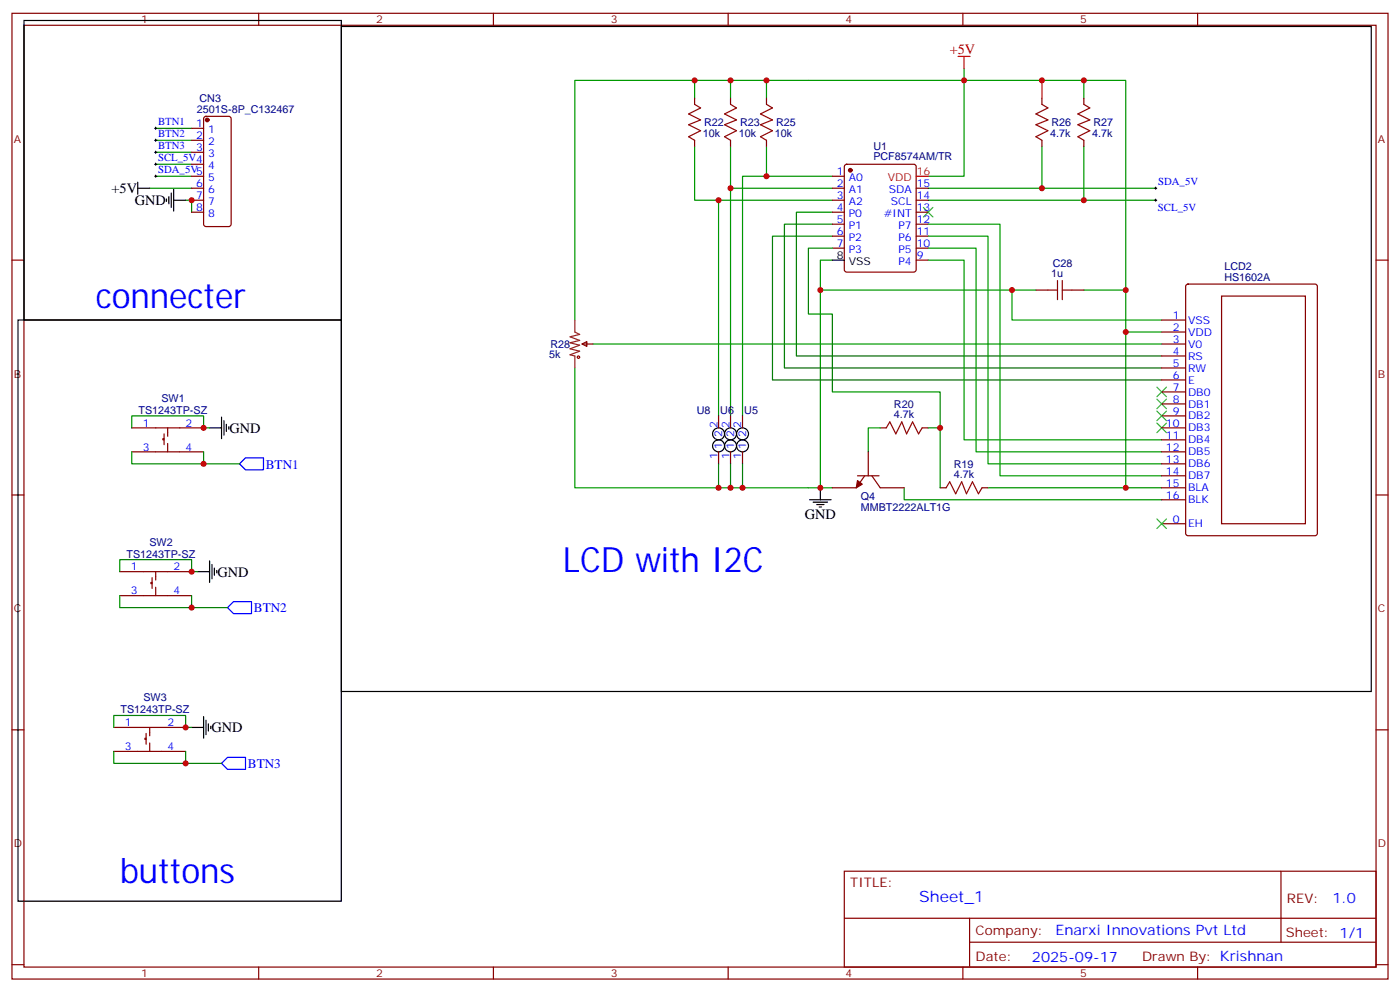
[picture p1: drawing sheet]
<svg xmlns="http://www.w3.org/2000/svg" width="412mm" height="292mm" viewBox="0 0 412 292" stroke-linecap="round" stroke-linejoin="round" font-family="sans-serif">
<g fill="none" stroke="#870000" stroke-width=".35">
<path d="M3.5 3.9h405.4v284.4h-405.4zM7.1 7.4h398.2v277.3h-398.2zM76.2 3.9v3.5M145.3 3.9v3.5M214.5 3.9v3.5M283.6 3.9v3.5M352.8 3.9v3.5M56.4 37.8h3.6M60.2 34.5l.5-.2h6.7l.6 .4 .1 31.3-.2 .5-.5 .2h-6.7l-.5-.2-.2-.5v-31zM204.6 29v1.7M215.2 29v1.7M225.8 29v1.7"/>
<path d="M306.9 29v1.7M319.3 29v1.7M56.4 51.9h3.6M56.4 55.4h3.6M56.4 58.9h3.6M56.4 41.3h3.6M56.4 44.8h3.6M56.4 48.4h3.6M204.6 41.3v1.8M215.2 41.3v1.8M225.8 41.3v1.8M245.2 51.9h3.5"/>
<path d="M245.2 55.4h3.5M245.2 58.9h3.5M248.9 48.6l.5-.2h19.8l.6 .4 .1 30.6-.5 .7h-20l-.6-.4-.1-30.6zM269.9 55.4h3.5M269.9 58.9h3.5M306.9 41.3v1.8M319.3 41.3v1.8M3.5 76.6h3.6M56.4 62.5h3.6M245.2 62.5h3.5M245.2 66h3.5M245.2 69.5h3.5"/>
<path d="M245.2 73.1h3.5M269.9 76.6h3.5M269.9 62.5h3.5M269.9 66h3.5M269.9 69.5h3.5M269.9 73.1h3.5M405.3 76.6h3.6M305.2 85.4h3.5M315.7 85.4h3.6M342.2 97.8h7M342.2 94.2h7M349.5 83.9l.5-.3h37.3l.7 .5 .1 72.9-.5 .7h-37.6l-.7-.4-.1-73z"/>
<path d="M359.8 87.2h24.7v67h-24.7zM171.4 101.3l1.5-.7v1.4zM171.4 101.3h3.2M342.2 101.3h7M342.2 118.9h7M342.2 115.4h7M342.2 111.9h7M342.2 108.3h7M342.2 104.8h7M38.8 126h21.2M38.8 133h21.2M48.3 129.2h-.3v.3h.3"/>
<path d="M48.3 127.7v3.2M49.4 126v2.4M49.4 130.6v2.4M211.7 122.4v3.6M211.7 133v3.6M215.2 122.4v3.6M215.2 133v3.6M218.7 122.4v3.6M218.7 133v3.6M255.8 133v7.1M259.3 126h1.8M271.6 126h1.8"/>
<path d="M342.2 126h7M342.2 136.6h7M342.2 133h7M342.2 129.5h7M342.2 122.4h7M3.5 145.7h3.6M252.6 140.1h6.3M254.7 140.1l-2.5 3.5h-7M256.8 140.1l2.5 3.5h7M276.9 143.6h1.8M289.3 143.6h1.7M342.2 143.6h7"/>
<path d="M342.2 147.1h7M342.2 140.1h7M342.2 154.2h7M405.3 145.7h3.6M35.3 175.4h21.1M35.3 168.3h21.1M44.8 171.5h-.4v.3h.4M44.8 170.1v3.1M45.9 168.3v2.5M45.9 172.9v2.5M3.5 214.9h3.6M33.5 214.2h21.2"/>
<path d="M43 217.3h-.3v.4h.3M43 215.9v3.2M44.1 214.2v2.4M44.1 218.8v2.4M405.3 214.9h3.6M33.5 221.2h21.2M248.7 256.5h156.6v28.2h-156.6zM377.3 256.5v20.9M248.7 270.4h156.5M285.6 277.4h119.6M285.6 270.4v14.1M3.5 284h3.6"/>
<path d="M76.2 284.7v3.6M145.3 284.7v3.6M214.5 284.7v3.6M283.6 284.7v3.6M352.8 284.7v3.6M405.3 284h3.6"/>
</g>
<g fill="none" stroke="#090" stroke-width=".35">
<path d="M204.6 23.7h-35.3v70.5M215.2 23.7h-10.6v5.3M225.8 23.7h-10.6v5.3M225.8 29v-5.3h93.5v5.3M284 20.1v31.8h-10.6M319.3 23.7h12.3v74.1h10.6M204.6 43.1v15.8h40.6M211.7 58.9v63.5M215.2 55.4v67M215.2 43.1v12.3h30M225.8 51.9h-7.1v70.5M225.8 43.1v8.8h19.4"/>
<path d="M306.9 43.1v12.3h-33.5M306.9 55.4h33.5M319.3 43.1v15.8h-45.9M319.3 58.9h21.1M245.2 76.6h-3.5v8.8h63.5M273.4 76.6h10.6v52.9h58.2M273.4 73.1h14.1v59.9h54.7M273.4 69.5h17.6v67.1h51.2M273.4 66h21.2v74.1h47.6M241.7 85.4v58.2M298.1 85.4v8.8h44.1M319.3 85.4h12.3"/>
<path d="M169.3 108.3v35.3h75.9M174.6 101.3h167.6M259.3 126h-3.5v7"/>
</g>
<path d="M282.2 16.6h3.6M284 16.6v3.5M306.9 23.7v5.3M269.9 51.9h3.5" fill="none" stroke="#f00" stroke-width=".35"/>
<g fill="none" stroke="#a10000" stroke-width=".35">
<path d="M204.6 30.7l1.8 1.1-3.6 1.7 3.6 1.8-3.6 1.4 3.6 1.8-3.6 1.8 1.8 1M215.2 30.7l1.8 1.1-3.6 1.7 3.6 1.8-3.6 1.4 3.6 1.8-3.6 1.8 1.8 1M225.8 30.7l1.7 1.1-3.5 1.7 3.5 1.8-3.5 1.4 3.5 1.8-3.5 1.8 1.8 1M306.9 30.7l1.8 1.1-3.5 1.7 3.5 1.8-3.5 1.4 3.5 1.8-3.5 1.8 1.7 1M319.3 30.7l1.7 1.1-3.5 1.7 3.5 1.8-3.5 1.4 3.5 1.8-3.5 1.8 1.8 1M308.7 85.4h2.8M311.5 82.6v5.6M312.9 82.6v5.6M312.9 85.4h2.8M261.1 126l1-1.8 1.8 3.5 1.7-3.5 1.5 3.5 1.7-3.5 1.8 3.5 1-1.7M278.7 143.6l1.1-1.7 1.7 3.5 1.8-3.5 1.4 3.5 1.8-3.5 1.7 3.5 1.1-1.8"/>
<circle cx="170.4" cy="105.2" r=".35"/>
</g>
<path d="M169.3 94.2v3.6l1.4 .7-2.8 .7 2.8 1-2.8 .7 2.8 .7-2.8 1.1 2.8 .7-2.8 1.1 1.4 .3v3.5" fill="none" stroke="#8c2424" stroke-width=".35"/>
<path d="M245.2 62.5h-10.6v42.3h107.6M245.2 66h-14.1v42.3h111.1M245.2 69.5h-17.7v42.4h114.7" fill="none" stroke="#060" stroke-width=".35"/>
<g fill="none" stroke="#000" stroke-width=".35">
<path d="M7.1 6h93.4v88.2h-93.4zM100.5 7.8h303.4v195.8h-303.4zM40.6 55.4h3.5M40.6 53.7v3.5M49 58.6v.7M49.7 57.9v2.1M50.4 56.8v4.3M51.2 58.9h3.5M51.2 55.8v6.3M245.2 76.6h3.5M5.3 94.2h95.2v171.1h-95.2zM61.7 126h3.6"/>
<path d="M65.3 122.8v6.4M66 123.9v4.2M66.7 124.9v2.1M67.4 125.6v.7M238.5 147.1h6.3M239.5 147.8h4.3M240.6 148.6h2.1M241.3 149.3h.7M241.7 143.6v3.5M58.2 168.3h3.5M61.7 165.1v6.4M62.4 166.2v4.2"/>
<path d="M63.1 167.3v2.1M63.9 168v.7M56.4 214.2h3.6M60 211v6.3M60.7 212.1v4.2M61.4 213.1v2.1M62.1 213.8v.7"/>
<circle cx="211.7" cy="127.7" r="1.76"/>
<circle cx="211.7" cy="131.3" r="1.76"/>
<circle cx="215.2" cy="131.3" r="1.76"/>
<circle cx="215.2" cy="127.7" r="1.76"/>
<circle cx="218.7" cy="131.3" r="1.76"/>
<circle cx="218.7" cy="127.7" r="1.76"/>
</g>
<g fill="none" stroke="#008700" stroke-width=".35">
<path d="M45.9 37.8h10.5M44.1 55.4h12.3M45.9 41.3h10.5M45.9 44.8h10.5M45.9 48.4h10.5M45.9 51.9h10.5M54.7 58.9h1.7v3.6M245.2 73.1h-7.1v19.4h7.1v22.9h31.7v10.6M331.6 97.8v45.8M38.8 126v-3.6h21.2v3.6h1.7M38.8 133v3.6h21.2v-3.6M60 136.6h10.6"/>
<path d="M211.7 136.6v7M215.2 136.6v7M218.7 136.6v7M273.4 126h3.5v17.6M266.3 143.6v3.5h75.9M291 143.6h51.2M35.3 168.3v-3.5h21.1v3.5h1.8M35.3 175.4v3.5h21.1v-3.5M56.4 178.9h10.6M33.5 214.2v-3.6h21.2v3.6h1.7M33.5 221.2v3.6h21.2v-3.6M54.7 224.8h10.6"/>
</g>
<path d="M272 61.1l2.8 2.8M274.8 61.1l-2.8 2.8M340.8 114l2.8 2.8M340.8 117.5l2.8 2.8M343.6 114l-2.8 2.8M343.6 117.5l-2.8 2.8M340.8 121l2.8 2.9M340.8 124.6l2.8 2.8M343.6 121l-2.8 2.9M343.6 124.6l-2.8 2.8M340.8 152.8l2.8 2.8M343.6 152.8l-2.8 2.8" fill="none" stroke="#3c3" stroke-width=".35"/>
<g fill="#870000" stroke="#870000" stroke-width=".35">
<path d="M252.6 141.5l1.4 1.1-1.8 1z"/>
<circle cx="250.5" cy="50.1" r=".53"/>
<circle cx="61" cy="35.3" r=".53"/>
</g>
<g fill="none" stroke="#000" stroke-width=".29">
<path d="M45.5 37.8h.7M45.9 37.4v.7M45.5 51.9h.7M45.5 48.4h.7M45.5 44.8h.7M45.5 41.3h.7M45.9 41v.7M45.9 44.5v.7M45.9 48v.7M45.9 51.5v.7M340.1 55.4h.7M340.1 58.9h.7"/>
<path d="M340.4 55.1v.7M340.4 58.6v.7"/>
</g>
<path d="M70.6 136.6l1.7-1.8h5.3v3.5h-5.3zM68.8 177.1h5.3v3.6h-5.3l-1.8-1.8zM65.3 224.8l1.7-1.8h5.3v3.5h-5.3z" fill="none" stroke="#00f" stroke-width=".35"/>
<g fill="#c00">
<circle cx="319.3" cy="58.9" r=".88"/>
<circle cx="331.6" cy="85.4" r=".88"/>
<circle cx="241.7" cy="85.4" r=".88"/>
<circle cx="241.7" cy="143.6" r=".88"/>
<circle cx="225.8" cy="51.9" r=".88"/>
<circle cx="211.7" cy="58.9" r=".88"/>
<circle cx="284" cy="23.7" r=".88"/>
<circle cx="215.2" cy="23.7" r=".88"/>
<circle cx="225.8" cy="23.7" r=".88"/>
<circle cx="215.2" cy="55.4" r=".88"/>
<circle cx="298.1" cy="85.4" r=".88"/>
<circle cx="319.3" cy="23.7" r=".88"/>
<circle cx="306.9" cy="23.7" r=".88"/>
<circle cx="306.9" cy="55.4" r=".88"/>
<circle cx="211.7" cy="143.6" r=".88"/>
<circle cx="215.2" cy="143.6" r=".88"/>
<circle cx="218.7" cy="143.6" r=".88"/>
<circle cx="276.9" cy="126" r=".88"/>
<circle cx="331.6" cy="97.8" r=".88"/>
<circle cx="331.6" cy="143.6" r=".88"/>
<circle cx="204.6" cy="23.7" r=".88"/>
<circle cx="60" cy="126" r=".88"/>
<circle cx="60" cy="136.6" r=".88"/>
<circle cx="56.4" cy="168.3" r=".88"/>
<circle cx="56.4" cy="178.9" r=".88"/>
<circle cx="54.7" cy="214.2" r=".88"/>
<circle cx="54.7" cy="224.8" r=".88"/>
<circle cx="56.4" cy="58.9" r=".88"/>
</g>
<g font-size="10.2" fill="#00f">
<text x="28.2" y="90.7">connecter</text>
<text x="165.8" y="168.3">LCD with I2C</text>
<text x="35.3" y="260">buttons</text>
</g>
<text font-size="4.6" fill="#00f" x="270.8" y="265.5">Sheet_1</text>
<text font-size="4.2" fill="#f00" x="279.8" y="15.9">+5V</text>
<g font-size="4.2">
<text x="32.8" y="56.9">+5V</text>
<text x="39.7" y="60.4">GND</text>
<text x="67.6" y="127.5">GND</text>
<text x="237.1" y="152.8">GND</text>
<text x="64" y="169.8">GND</text>
<text x="62.3" y="215.7">GND</text>
</g>
<g font-size="4.2" fill="#00f">
<text x="392.5" y="265.8">1.0</text>
<text x="310.9" y="275.3">Enarxi Innovations Pvt Ltd</text>
<text x="304" y="283.1">2025-09-17</text>
</g>
<g font-size="3.9" fill="#00f">
<text x="78.3" y="138">BTN1</text>
<text x="74.8" y="180.3">BTN2</text>
<text x="73" y="226.2">BTN3</text>
</g>
<g font-size="3.9" fill="#800">
<text x="250.5" y="261.1">TITLE:</text>
<text x="379.1" y="265.8">REV:</text>
<text x="287.4" y="275.3">Company:</text>
<text x="378.7" y="275.9">Sheet: 1/1</text>
<text x="287.4" y="283">Date:</text>
<text x="336.4" y="283.1">Drawn By: Krishnan</text>
</g>
<g font-size="3.2" fill="#800">
<text x="41.6" y="6.9">1</text>
<text x="110.8" y="6.9">2</text>
<text x="179.9" y="6.9">3</text>
<text x="249.1" y="6.9">4</text>
<text x="318.2" y="6.9">5</text>
<text x="4.1" y="42">A</text>
<text x="405.9" y="42">A</text>
<text x="4.1" y="111.2">B</text>
<text x="405.9" y="111.2">B</text>
<text x="4.1" y="180.3">C</text>
<text x="405.9" y="180.3">C</text>
<text x="4.1" y="249.4">D</text>
<text x="405.9" y="249.4">D</text>
<text x="41.6" y="287.7">1</text>
<text x="110.8" y="287.7">2</text>
<text x="179.9" y="287.7">3</text>
<text x="249.1" y="287.7">4</text>
<text x="318.2" y="287.7">5</text>
</g>
<g font-size="3.2" fill="#000080">
<text x="58.8" y="30">CN3</text>
<text x="58" y="33.2">2501S-8P_C132467</text>
<text x="207.1" y="40.3">10k</text>
<text x="207.4" y="37.1">R22</text>
<text x="217.7" y="40.3">10k</text>
<text x="218" y="37.1">R23</text>
<text x="228.2" y="40.3">10k</text>
<text x="228.6" y="37.1">R25</text>
<text x="309.4" y="40.3">4.7k</text>
<text x="309.7" y="37.1">R26</text>
<text x="321.7" y="40.3">4.7k</text>
<text x="322.1" y="37.1">R27</text>
<text x="257.3" y="47.1">PCF8574AM/TR</text>
<text x="257.3" y="44.1">U1</text>
<text x="309.6" y="81.5">1u</text>
<text x="310.1" y="78.6">C28</text>
<text x="360.7" y="82.6">HS1602A</text>
<text x="360.7" y="79.4">LCD2</text>
<text x="161.8" y="105.5">5k</text>
<text x="162.1" y="102.3">R28</text>
<text x="47.6" y="118.3">SW1</text>
<text x="40.8" y="121.8">TS1243TP-SZ</text>
<text x="205.2" y="121.8">U8</text>
<text x="212.2" y="121.8">U6</text>
<text x="219.2" y="121.8">U5</text>
<text x="263.3" y="123.2">4.7k</text>
<text x="263.3" y="120.1">R20</text>
<text x="281" y="137.7">R19</text>
<text x="281" y="140.8">4.7k</text>
<text x="253.6" y="147.3">Q4</text>
<text x="253.6" y="150.4">MMBT2222ALT1G</text>
<text x="44" y="160.6">SW2</text>
<text x="37.3" y="164.1">TS1243TP-SZ</text>
<text x="42.3" y="206.5">SW3</text>
<text x="35.5" y="210">TS1243TP-SZ</text>
</g>
<g font-size="3.2" fill="#00f">
<text x="46.6" y="40.4">BTN2</text>
<text x="46.6" y="36.9">BTN1</text>
<text x="57.8" y="37.4">1</text>
<text x="57.8" y="41">2</text>
<text x="61.3" y="39.2">1</text>
<text x="46.6" y="47.5">SCL_5V4</text>
<text x="46.6" y="44">BTN3</text>
<text x="57.8" y="44.5">3</text>
<text x="61.3" y="42.7">2</text>
<text x="61.3" y="46.2">3</text>
<text x="46.6" y="51">SDA_5V5</text>
<text x="61.3" y="49.8">4</text>
<text x="61.3" y="53.3">5</text>
<text x="246.5" y="51.5">1</text>
<text x="250" y="53.3">A0</text>
<text x="57.8" y="55.1">6</text>
<text x="57.8" y="58.6">7</text>
<text x="61.3" y="56.8">6</text>
<text x="246.5" y="55.1">2</text>
<text x="246.5" y="58.6">3</text>
<text x="250" y="56.8">A1</text>
<text x="261.8" y="56.8">SDA</text>
<text x="270.1" y="58.6">14</text>
<text x="270.1" y="55.1">15</text>
<text x="341.1" y="54.5">SDA_5V</text>
<text x="57.8" y="62.1">8</text>
<text x="61.3" y="60.4">7</text>
<text x="61.3" y="63.9">8</text>
<text x="246.5" y="62.1">4</text>
<text x="246.5" y="65.7">5</text>
<text x="250" y="60.4">A2</text>
<text x="250" y="63.9">P0</text>
<text x="260.3" y="63.9">#INT</text>
<text x="262.4" y="60.4">SCL</text>
<text x="270.1" y="65.7">12</text>
<text x="270.1" y="62.1">13</text>
<text x="341.1" y="62">SCL_5V</text>
<text x="246.5" y="69.2">6</text>
<text x="250" y="67.4">P1</text>
<text x="250" y="70.9">P2</text>
<text x="264.6" y="70.9">P6</text>
<text x="264.6" y="67.4">P7</text>
<text x="270.1" y="69.2">11</text>
<text x="246.5" y="72.7">7</text>
<text x="250" y="74.5">P3</text>
<text x="264.6" y="78">P4</text>
<text x="264.6" y="74.5">P5</text>
<text x="270.1" y="76.2">9</text>
<text x="270.1" y="72.7">10</text>
<text x="345.5" y="93.9">1</text>
<text x="350" y="95.3">VSS</text>
<text x="345.5" y="100.9">3</text>
<text x="345.5" y="97.4">2</text>
<text x="350" y="98.8">VDD</text>
<text x="345.5" y="108">5</text>
<text x="345.5" y="104.5">4</text>
<text x="350" y="105.9">RS</text>
<text x="350" y="102.3">V0</text>
<text x="345.5" y="111.5">6</text>
<text x="350" y="112.9">E</text>
<text x="350" y="109.4">RW</text>
<text x="345.5" y="118.6">8</text>
<text x="345.5" y="115">7</text>
<text x="350" y="120">DB1</text>
<text x="350" y="116.5">DB0</text>
<text x="42.1" y="125.6">1</text>
<text x="54.7" y="125.6">2</text>
<text x="211.3" y="126" transform="rotate(-90 211.3 126)">2</text>
<text x="214.8" y="126" transform="rotate(-90 214.8 126)">2</text>
<text x="218.4" y="126" transform="rotate(-90 218.4 126)">2</text>
<text x="343.5" y="125.6">10</text>
<text x="345.5" y="122.1">9</text>
<text x="350" y="123.5">DB2</text>
<text x="212.7" y="128.7" transform="rotate(-90 212.7 128.7)">2</text>
<text x="216.3" y="128.7" transform="rotate(-90 216.3 128.7)">2</text>
<text x="219.8" y="128.7" transform="rotate(-90 219.8 128.7)">2</text>
<text x="343.5" y="129.2">11</text>
<text x="350" y="130.6">DB4</text>
<text x="350" y="127">DB3</text>
<text x="42.1" y="132.7">3</text>
<text x="54.7" y="132.7">4</text>
<text x="211.3" y="135.1" transform="rotate(-90 211.3 135.1)">1</text>
<text x="212.7" y="132.3" transform="rotate(-90 212.7 132.3)">1</text>
<text x="214.8" y="135.1" transform="rotate(-90 214.8 135.1)">1</text>
<text x="216.3" y="132.3" transform="rotate(-90 216.3 132.3)">1</text>
<text x="218.4" y="135.1" transform="rotate(-90 218.4 135.1)">1</text>
<text x="219.8" y="132.3" transform="rotate(-90 219.8 132.3)">1</text>
<text x="343.5" y="136.2">13</text>
<text x="343.5" y="132.7">12</text>
<text x="350" y="137.6">DB6</text>
<text x="350" y="134.1">DB5</text>
<text x="343.5" y="143.3">15</text>
<text x="343.5" y="139.7">14</text>
<text x="350" y="141.1">DB7</text>
<text x="343.5" y="146.8">16</text>
<text x="350" y="148.2">BLK</text>
<text x="350" y="144.7">BLA</text>
<text x="345.5" y="153.8">0</text>
<text x="350" y="155.3">EH</text>
<text x="38.6" y="168">1</text>
<text x="51.2" y="168">2</text>
<text x="38.6" y="175">3</text>
<text x="51.2" y="175">4</text>
<text x="36.8" y="213.8">1</text>
<text x="49.4" y="213.8">2</text>
<text x="36.8" y="220.9">3</text>
<text x="49.4" y="220.9">4</text>
</g>
<g font-size="3.2" fill="#f00">
<text x="261.5" y="53.3">VDD</text>
<text x="270.1" y="51.5">16</text>
</g>
<g font-size="3.2">
<text x="246.5" y="76.2">8</text>
<text x="250" y="78">VSS</text>
</g>
</svg>
